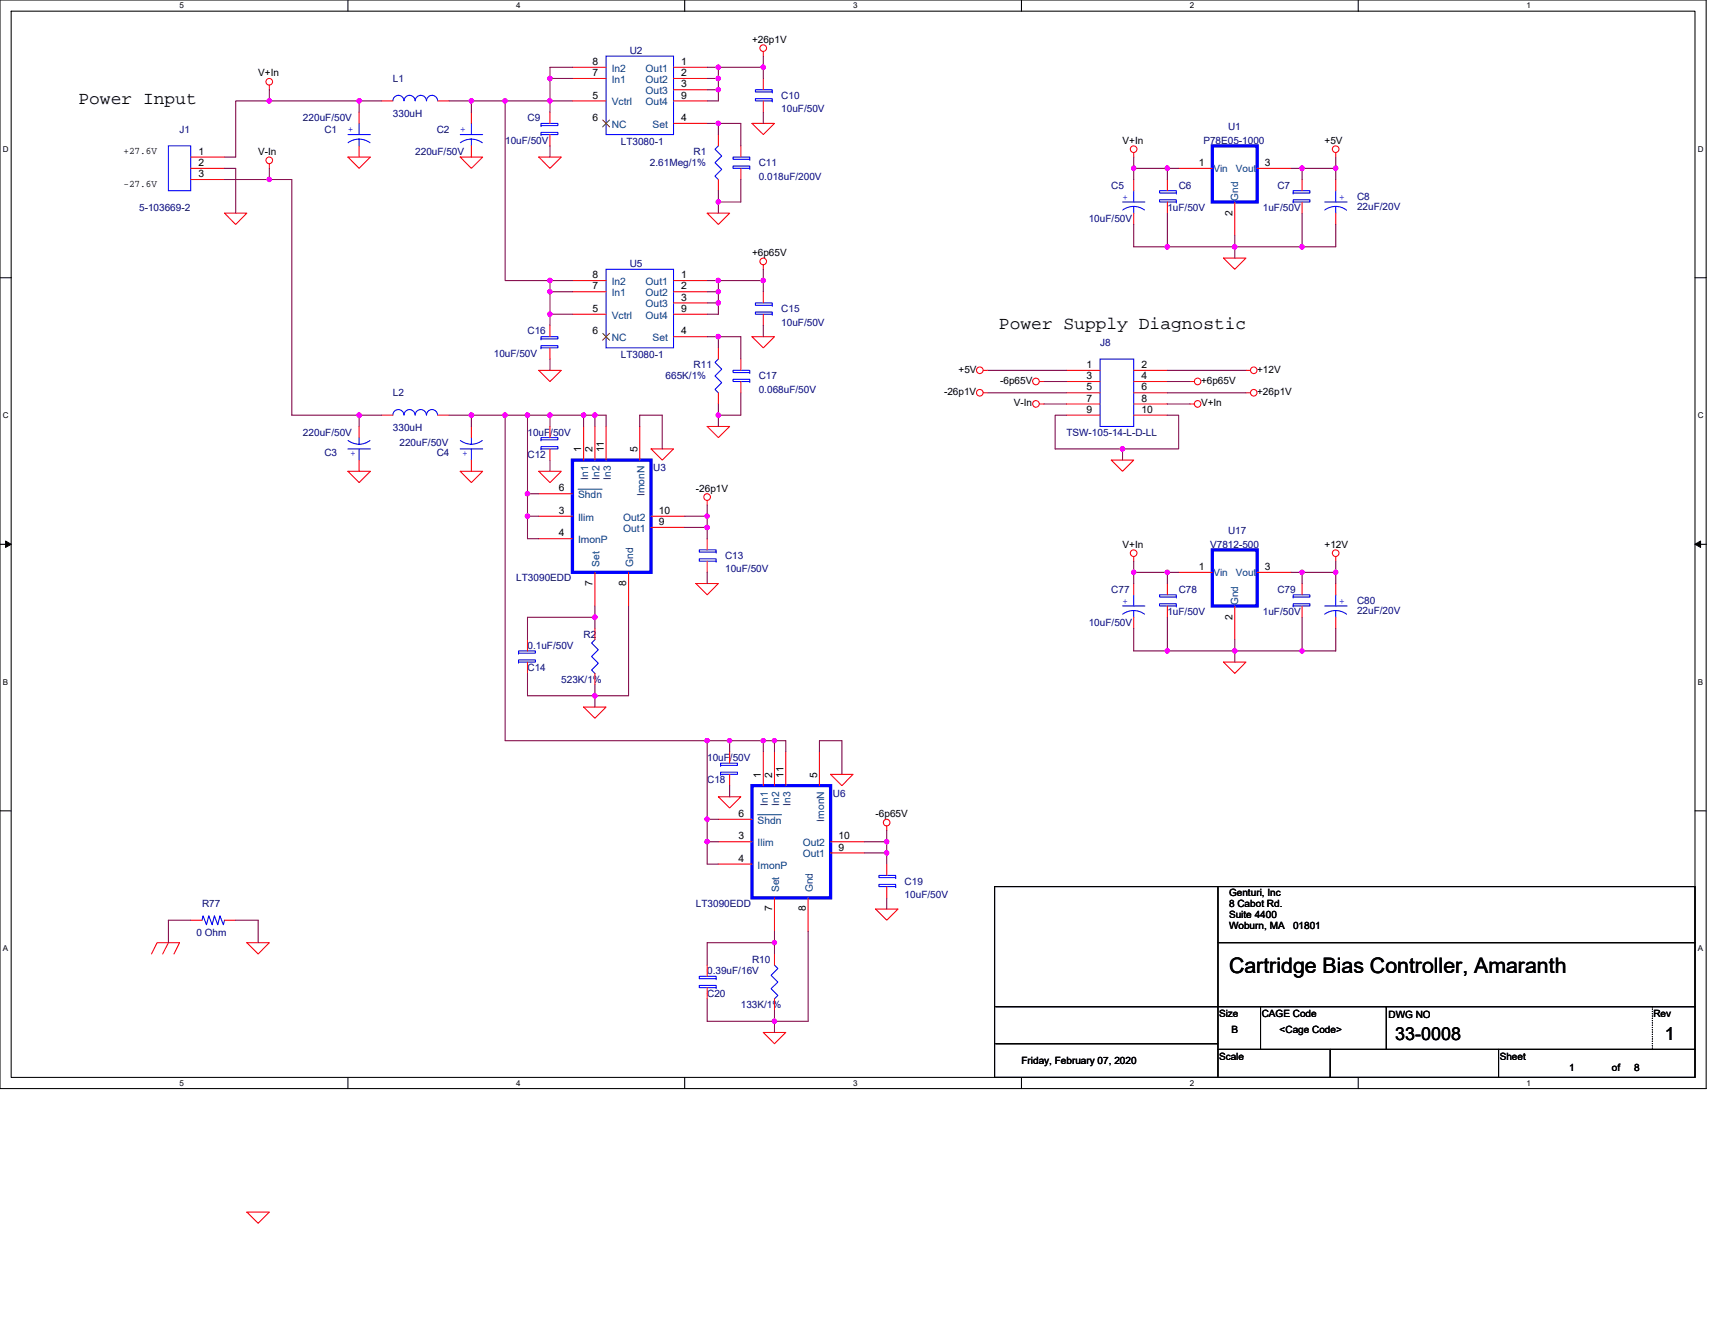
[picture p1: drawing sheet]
<svg xmlns="http://www.w3.org/2000/svg" width="279mm" height="216mm" viewBox="0 0 279 216" stroke-linecap="round" stroke-linejoin="round" font-family="sans-serif">
<path d="M0 0h278v177.4h-278zM1.8 1.8h274.3v173.8h-274.3z" fill="none" stroke="#000" stroke-width=".17"/>
<g fill="#fff">
<path d="M29.3 .2h.7v1.5h-.7z"/>
<path d="M29.3 175.7h.7v1.5h-.7z"/>
</g>
<path d="M56.7 0v1.8M56.7 175.6v1.8" fill="none" stroke="#000" stroke-width=".17"/>
<g fill="#fff">
<path d="M84.1 .2h.7v1.5h-.7z"/>
<path d="M84.1 175.7h.7v1.5h-.7z"/>
</g>
<path d="M111.5 0v1.8M111.5 175.6v1.8" fill="none" stroke="#000" stroke-width=".17"/>
<g fill="#fff">
<path d="M139 .2h.7v1.5h-.7z"/>
<path d="M139 175.7h.7v1.5h-.7z"/>
</g>
<path d="M166.4 0v1.8M166.4 175.6v1.8" fill="none" stroke="#000" stroke-width=".17"/>
<g fill="#fff">
<path d="M193.8 .2h.8v1.5h-.8z"/>
<path d="M193.8 175.7h.8v1.5h-.8z"/>
</g>
<path d="M221.3 0v1.8M221.3 175.6v1.8" fill="none" stroke="#000" stroke-width=".17"/>
<g fill="#fff">
<path d="M248.7 .2h.7v1.5h-.7z"/>
<path d="M248.7 175.7h.7v1.5h-.7z"/>
<path d="M.5 23.5h.9v1.5h-.9z"/>
<path d="M276.6 23.5h1v1.5h-1z"/>
<path d="M.5 67h.9v1.4h-.9z"/>
<path d="M276.6 67h1v1.4h-1z"/>
</g>
<path d="M0 45.3h1.8M276.1 45.3h1.9" fill="none" stroke="#000" stroke-width=".17"/>
<g fill="#fff">
<path d="M.5 110.4h.8v1.5h-.8z"/>
<path d="M276.6 110.4h.9v1.5h-.9z"/>
</g>
<path d="M0 88.7h1.8M276.1 88.7h1.9" fill="none" stroke="#000" stroke-width=".17"/>
<path d="M.9 88.2l.9 .5-.9 .5zM276.1 88.7l1-.5v1z" fill="#000" stroke="#000" stroke-width=".16"/>
<g fill="#fff">
<path d="M.5 153.8h.8v1.5h-.8z"/>
<path d="M276.6 153.8h.9v1.5h-.9z"/>
</g>
<path d="M0 132.1h1.8M276.1 132.1h1.9M162 144.5h114.1v31.1h-114.1zM198.4 153.6h77.7M198.4 144.5v31.1M162.2 170.1h36.2M162.2 164h113.9M198.4 171h77.7M205.4 164v7M216.7 171v4.6M225.8 164v7M244.1 171v4.6" fill="none" stroke="#000" stroke-width=".17"/>
<g fill="none" stroke="#f00" stroke-width=".17">
<path d="M43.9 13.9v.7M58.5 18.3v1.8M62.2 16.4h1.8M71.3 16.4h1.9M76.8 18.3v1.8M89.6 18.3v1.8M93.3 16.4h5.4M93.3 12.8h5.4M93.3 11h5.4M109.7 11h5.5M109.7 12.8h5.5M109.7 14.6h5.5"/>
<path d="M109.7 16.4h5.5M124.4 8.4v.7M124.4 16.4v1.9M124.4 12.8v1.8M31.1 25.6h5.5M31.1 27.4h5.5M31.1 29.3h5.5M36.6 34.7h3.6l-1.8 1.9zM43.9 26.7v.7M56.7 25.6h3.6l-1.8 1.8zM58.5 23.8v1.8M75 25.6h3.6l-1.8 1.8z"/>
<path d="M76.8 23.8v1.8M87.8 25.6h3.6l-1.8 1.8zM89.6 21.9v1.9M98.7 20.1h.1M109.7 20.1h5.5M115.2 34.7h3.7l-1.9 1.9zM117 21.9v1.9M117 29.3v1.8M120.7 27.4v1.9M120.7 23.8v1.8M122.5 20.1h3.7l-1.8 1.8zM184.7 24.9v.7"/>
<path d="M184.7 29.3v1.8M184.7 34.7v1.9M190.2 32.9v1.8M190.2 29.3v1.8M192 27.4h5.5M201.2 32.9v5.5M204.8 27.4h5.5M212.1 32.9v1.8M212.1 29.3v1.8M217.6 24.9v.7M217.6 29.3v1.8M217.6 34.7v1.9"/>
<path d="M89.6 56.7v1.8M89.6 53v1.9M93.3 51.2h5.4M93.3 47.5h5.4M93.3 45.7h5.4M98.7 54.9h.1M109.7 45.7h5.5M109.7 47.5h5.5M109.7 49.4h5.5M109.7 54.9h5.5M109.7 51.2h5.5M117 56.7v1.8"/>
<path d="M120.7 58.5v1.8M122.5 54.9h3.7l-1.8 1.8zM124.4 43.2v.7M124.4 51.2v1.8M124.4 47.5v1.9M199.3 42.1h3.7l-1.8 1.8zM56.7 76.8h3.6l-1.8 1.8zM58.5 75v1.8M58.5 69.5v1.8M62.2 67.6h1.8M71.3 67.6h1.9M75 76.8h3.6l-1.8 1.8z"/>
<path d="M76.8 75v1.8M76.8 69.5v1.8M87.8 60.3h3.6l-1.8 1.9zM87.8 76.8h3.6l-1.8 1.8zM89.6 73.2v1.8M89.6 69.5v1.8M95.1 69.5v5.5M96.9 69.5v5.5M98.7 69.5v5.5M104.2 69.5v5.5M106.1 73.2h3.6l-1.8 1.8zM115.2 69.5h3.7l-1.9 1.8z"/>
<path d="M117 64v1.8M120.7 62.2v1.8M160.2 64h.7M160.2 60.3h.7M169.3 65.8h.8M169.3 62.2h.8M173.7 60.3h5.5M173.7 62.2h5.5M173.7 64h5.5M173.7 65.8h5.5M173.7 67.6h5.5M181 75h3.7l-1.8 1.8z"/>
<path d="M184.7 60.3h5.5M184.7 62.2h5.5M184.7 64h5.5M184.7 65.8h5.5M184.7 67.6h5.5M193.8 65.8h.8M193.8 62.2h.8M203 64h.7M203 60.3h.7M87.8 84.1h5.5M87.8 87.8h5.5M87.8 80.5h5.5"/>
<path d="M96.9 93.3v5.4M102.4 93.3v5.4M106.1 85.9h5.4M106.1 84.1h5.4M113.4 95.1h3.6l-1.8 1.8zM115.2 81.6v.7M115.2 91.4v1.9M115.2 87.8v1.8M184.7 90.7v.7M184.7 95.1v1.8M190.2 98.7v1.9M190.2 95.1v1.8"/>
<path d="M192 93.3h5.5M201.2 98.7v5.5M204.8 93.3h5.5M212.1 98.7v1.9M212.1 95.1v1.8M217.6 90.7v.7M217.6 95.1v1.8M85.9 107.9v1.8M85.9 104.2v1.9M95.1 115.2h3.6l-1.8 1.8zM96.9 102.4v1.8M96.9 109.7v1.8"/>
<path d="M184.7 100.6v1.8M199.3 107.9h3.7l-1.8 1.8zM217.6 100.6v1.8M117 137.2h5.5M117 133.5h5.5M117 129.8h3.7l-1.8 1.9zM118.9 126.2v1.8M118.9 122.5v1.9M124.4 122.5v5.5M126.2 122.5v5.5M128 122.5v5.5M133.5 122.5v5.5"/>
<path d="M135.3 139h5.5M135.3 137.2h5.5M135.3 126.2h3.7l-1.8 1.8zM144.5 134.6v.7M24.7 155.4l.9-1.8h3.7l-1 1.8M27.4 153.6l-.9 1.8M31.1 149.9h1.8M36.6 149.9h1.8M40.2 153.6h3.7l-1.8 1.8zM115.2 157.3v1.8M117 140.8h5.5M126.2 155.4v1.9"/>
<path d="M126.2 146.3v5.5M131.7 146.3v5.5M142.6 148.1h3.7l-1.8 1.8zM144.5 144.5v1.8M144.5 140.8v1.8M115.2 160.9v1.9M124.4 168.2h3.6l-1.8 1.9zM126.2 162.8v1.8M40.2 197.5h3.7l-1.8 1.8z"/>
<circle cx="43.9" cy="13.3" r=".54"/>
<circle cx="124.3" cy="7.8" r=".54"/>
<circle cx="43.9" cy="26.1" r=".54"/>
<circle cx="184.7" cy="24.3" r=".54"/>
<circle cx="217.6" cy="24.3" r=".54"/>
<circle cx="124.3" cy="42.6" r=".54"/>
<circle cx="159.6" cy="60.3" r=".54"/>
<circle cx="159.6" cy="64" r=".54"/>
<circle cx="168.8" cy="65.8" r=".54"/>
<circle cx="168.8" cy="62.2" r=".54"/>
<circle cx="195.1" cy="62.2" r=".53"/>
<circle cx="195.1" cy="65.8" r=".53"/>
<circle cx="204.3" cy="60.3" r=".53"/>
<circle cx="204.3" cy="64" r=".53"/>
<circle cx="115.2" cy="81" r=".54"/>
<circle cx="184.7" cy="90.1" r=".54"/>
<circle cx="217.6" cy="90.1" r=".54"/>
<circle cx="144.4" cy="134" r=".54"/>
</g>
<path d="M269.2 164v7M269.2 171h.1" fill="none" stroke="#000" stroke-width=".17" stroke-dasharray="0 .3"/>
<g fill="none" stroke="#00f" stroke-width=".17">
<path d="M64 16.4a.9 .9 0 0 1 .9-.9 .9 .9 0 0 1 .9 .9 .91 .91 0 0 1 .9-.9 .91 .91 0 0 1 .9 .9M67.6 16.4a.91 .91 0 0 1 1-.9 .91 .91 0 0 1 .9 .9 .91 .91 0 0 1 .9-.9 .91 .91 0 0 1 .9 .9M98.7 9.1h11v12.8h-11zM123.1 16.1h2.7v.3h-2.7zM123.1 14.6h2.7v.4h-2.7zM124.4 14.6h.1M124.4 16.4h.1M125.8 16.4h.1M125.8 15h.1M27.4 23.8h3.7v7.3h-3.7zM56.7 21.9h3.6M58.5 22.7l-.8 .1-1 .5"/>
<path d="M58.5 22.7l.8 .1 1 .5M58.5 22.7v1.1M58.5 20.1v1.8M75 21.9h3.6M76.8 22.7l-.8 .1-1 .5M76.8 22.7l.7 .1 1.1 .5M76.8 22.7v1.1M76.8 20.1v1.8M88.1 21.6h2.8v.3h-2.8zM88.1 21.9h.1M88.1 20.1h2.8v.4h-2.8zM88.1 20.5h.1"/>
<path d="M89.6 20.1h.1M89.6 21.9h.1M117 23.8l-.5 .5 1.1 1.1-1.1 1.1 1.1 1.1-1.1 1.1 .5 .6M119.4 27.1h2.8v.3h-2.8zM119.4 25.6h2.8v.4h-2.8zM120.7 25.6h.1M120.7 27.4h.1M122.2 27.4h.1M122.2 26h.1M182.9 32.9h3.6M182.9 34.2a2.96 2.96 0 0 1 3.6 0M184.7 33.6v1.1"/>
<path d="M184.7 31.1v1.8M188.9 32.6h2.7v.3h-2.7zM188.9 31.1h2.7v.4h-2.7zM190.2 31.1h.1M190.2 32.9h.1M191.6 32.9h.1M191.6 31.5h.1M210.7 32.6h2.7v.3h-2.7zM210.7 32.9h.1M210.7 31.1h2.7v.4h-2.7zM210.7 31.5h.1M212.1 31.1h.1"/>
<path d="M212.1 32.9h.1M215.8 32.9h3.7M215.8 34.2a2.92 2.92 0 0 1 3.6 0M217.6 33.6v1.1M217.6 31.1v1.8M88.1 56.3h2.8v.4h-2.8zM88.1 56.7h.1M88.1 54.9h2.8v.3h-2.8zM88.1 55.2h.1M89.6 54.9h.1M89.6 56.7h.1M98.7 43.9h11v12.8h-11z"/>
<path d="M117 58.5l-.5 .6 1.1 1.1-1.1 1.1 1.1 1.1-1.1 1.1 .5 .5M123.1 50.8h2.7v.4h-2.7zM123.1 49.4h2.7v.3h-2.7zM124.4 49.4h.1M124.4 51.2h.1M125.8 51.2h.1M125.8 49.7h.1M179.2 58.5h5.5v11h-5.5zM56.7 73.2h3.6M56.7 71.8l.7 .4 1.1 .2 .8-.1 1-.5M58.5 71.3v1.1M58.5 73.2v1.8"/>
<path d="M64 67.6a.9 .9 0 0 1 .9-.9 .9 .9 0 0 1 .9 .9 .91 .91 0 0 1 .9-.9 .91 .91 0 0 1 .9 .9M67.6 67.6a.91 .91 0 0 1 1-.9 .91 .91 0 0 1 .9 .9 .91 .91 0 0 1 .9-.9 .91 .91 0 0 1 .9 .9M75 73.2h3.6M75 71.8l.7 .4 1.1 .2 .7-.1 1.1-.5M76.8 71.3v1.1M76.8 73.2v1.8M88.1 72.8h2.8v.4h-2.8zM88.1 73.2h.1M88.1 71.3h2.8v.4h-2.8zM88.1 71.7h.1M89.6 71.3h.1M89.6 73.2h.1"/>
<path d="M119.4 61.8h2.8v.4h-2.8zM119.4 60.3h2.8v.4h-2.8zM120.7 60.3h.1M120.7 62.2h.1M122.2 62.2h.1M122.2 60.7h.1M113.9 91.1h2.8v.3h-2.8zM113.9 89.6h2.8v.4h-2.8zM115.2 89.6h.1M115.2 91.4h.1M116.7 91.4h.1M116.7 90h.1"/>
<path d="M182.9 98.7h3.6M184.7 99.5v1.1M184.7 96.9v1.8M188.9 98.4h2.7v.3h-2.7zM188.9 96.9h2.7v.4h-2.7zM190.2 96.9h.1M190.2 98.7h.1M191.6 98.7h.1M191.6 97.3h.1M210.7 98.4h2.7v.3h-2.7zM210.7 98.7h.1M210.7 96.9h2.7v.4h-2.7z"/>
<path d="M210.7 97.3h.1M212.1 96.9h.1M212.1 98.7h.1M215.8 98.7h3.7M217.6 99.5v1.1M217.6 96.9v1.8M84.5 107.5h2.7v.4h-2.7zM84.5 107.9h.1M84.5 106.1h2.7v.3h-2.7zM84.5 106.4h.1M85.9 106.1h.1M85.9 107.9h.1"/>
<path d="M96.9 104.2l-.5 .6 1.1 1.1-1.1 1.1 1.1 1.1-1.1 1.1 .5 .5M186.5 100.1a2.96 2.96 0 0 0-3.6 0M215.8 100.1a2.96 2.96 0 0 1 3.6 0M117.4 125.8h2.7v.4h-2.7zM117.4 126.2h.1M117.4 124.4h2.7v.3h-2.7zM117.4 124.7h.1M118.9 124.4h.1M118.9 126.2h.1M32.9 149.9l.2-.7 .5 1.5 .4-1.5 .6 1.5 .3-1.5 .6 1.5 .3-1.5 .6 1.5 .2-.8M32.9 149.9h.1M36.6 149.9h.1"/>
<path d="M113.9 159.1h2.8v.4h-2.8zM115.2 159.1h.1M116.7 159.5h.1M126.2 157.3l.5 .5-1.1 1.1 1.1 1.1-1.1 1.1 1.1 1.1-.5 .6M143.2 144.1h2.7v.4h-2.7zM143.2 142.6h2.7v.4h-2.7zM144.5 142.6h.1M144.5 144.5h.1M145.9 144.5h.1M145.9 143h.1M113.9 160.6h2.8v.3h-2.8zM115.2 160.9h.1"/>
<path d="M116.7 160.9h.1"/>
</g>
<path d="M98.2 19.6l1.1 1.1M99.3 19.6l-1.1 1.1M98.2 54.3l1.1 1.1M99.3 54.3l-1.1 1.1" fill="none" stroke="#804000" stroke-width=".16"/>
<path d="M197.5 23.8h7.3v9.1h-7.3zM93.3 75h12.8v18.3h-12.8zM197.5 89.6h7.3v9.1h-7.3zM122.5 128h12.8v18.3h-12.8z" fill="none" stroke="#00f" stroke-width=".53"/>
<path d="M94.2 79.7h3.9M123.4 132.8h3.9" fill="none" stroke="#004080" stroke-width=".16"/>
<g fill="none" stroke="#800040" stroke-width=".17">
<path d="M43.9 16.4h-5.5v9.2h-1.8M43.9 14.6v1.8M43.9 16.4h14.6M58.5 16.4v1.9M58.5 16.4h3.7M73.2 16.4h3.6M76.8 16.4v1.9M76.8 16.4h5.5M82.3 16.4v29.3h7.3M82.3 16.4h7.3M89.6 12.8v3.6M89.6 16.4v1.9"/>
<path d="M89.6 16.4h3.7M89.6 12.8h3.7M93.3 11h-3.7v1.8M115.2 11h1.8M115.2 14.6h1.8M115.2 12.8h1.8M117 14.6v1.8h-1.8M117 11v1.8M117 12.8v1.8M117 11h7.4M124.4 11v1.8M124.4 18.3v1.8"/>
<path d="M124.4 9.1v1.9M36.6 27.4h1.8v7.3M36.6 29.3h7.3M43.9 27.4v1.9h3.6v38.3h11M89.6 23.8v1.8M115.2 20.1h1.8M117 20.1v1.8M117 31.1v1.8M117 32.9v1.8M117 20.1h3.7v3.7M120.7 29.3v3.6h-3.7M184.7 27.4h5.5"/>
<path d="M184.7 27.4v1.9M184.7 36.6v3.6h5.5M184.7 25.6v1.8M190.2 27.4h1.8M190.2 27.4v1.9M190.2 34.7v5.5M201.2 38.4v3.7M210.3 27.4h1.8M212.1 27.4h5.5M212.1 27.4v1.9M212.1 34.7v5.5M217.6 27.4v1.9"/>
<path d="M217.6 36.6v3.6h-5.5M217.6 25.6v1.8M89.6 45.7v1.8M89.6 51.2v1.8M89.6 45.7h3.7M89.6 47.5h3.7M89.6 51.2h3.7M89.6 47.5v3.7M89.6 58.5v1.8M115.2 45.7h1.8M115.2 47.5h1.8M115.2 49.4h1.8"/>
<path d="M115.2 54.9h1.8M117 45.7v1.8M117 47.5v1.9M117 49.4v1.8h-1.8M117 54.9v1.8M117 54.9h3.7v3.6M117 45.7h7.4M124.4 43.9v1.8M124.4 45.7v1.8M124.4 53v1.9M190.2 40.2h21.9M58.5 67.6v1.9"/>
<path d="M58.5 67.6h3.7M73.2 67.6h3.6M76.8 67.6h5.5M76.8 67.6v1.9M82.3 67.6h3.6M82.3 67.6v53.1h32.9M85.9 67.6h3.7M85.9 67.6v12.9M89.6 67.6h5.5M89.6 75v1.8M89.6 67.6v1.9M95.1 67.6v1.9"/>
<path d="M95.1 67.6h1.8M96.9 67.6h1.8v1.9M96.9 67.6v1.9M104.2 69.5v-1.9h3.7v5.6M117 65.8v1.8M117 67.6v1.9M120.7 64v3.6h-3.7M160.9 60.3h12.8M160.9 64h12.8M170.1 62.2h3.6M170.1 65.8h3.6M173.7 67.6h-1.8v5.6h11v1.8"/>
<path d="M190.2 67.6h1.8v5.6h-9.1M190.2 60.3h12.8M190.2 64h12.8M190.2 62.2h3.6M190.2 65.8h3.6M85.9 84.1v3.7h1.9M85.9 80.5h1.9M85.9 80.5v3.6M85.9 84.1h1.9M96.9 98.7v1.9M102.4 98.7v14.7h-5.5M111.5 84.1h3.7"/>
<path d="M111.5 85.9h3.7M115.2 84.1v1.8M115.2 85.9v1.9M115.2 82.3v1.8M115.2 93.3v1.8M184.7 93.3h5.5M184.7 91.4v1.9M184.7 93.3v1.8M190.2 93.3h1.8M190.2 93.3v1.8M210.3 93.3h1.8M212.1 93.3h5.5"/>
<path d="M212.1 93.3v1.8M217.6 91.4v1.9M217.6 93.3v1.8M85.9 109.7v3.7h11M96.9 100.6h-11v3.6M96.9 100.6v1.8M96.9 111.5v1.9M96.9 113.4v1.8M184.7 102.4v3.7h5.5M190.2 106.1h11M190.2 100.6v5.5M201.2 104.2v1.9"/>
<path d="M201.2 106.1v1.8M201.2 106.1h10.9M212.1 100.6v5.5M217.6 102.4v3.7h-5.5M115.2 120.7v12.8M115.2 137.2v3.6h1.8M115.2 137.2h1.8M115.2 120.7h3.7M115.2 133.5v3.7M115.2 133.5h1.8M118.9 120.7v1.8M118.9 120.7h5.5"/>
<path d="M118.9 128v1.8M124.4 120.7v1.8M124.4 120.7h1.8M126.2 120.7v1.8M126.2 120.7h1.8v1.8M133.5 122.5v-1.8h3.7v5.5M140.8 137.2h3.7M140.8 139h3.7M144.5 135.3v1.9M144.5 137.2v1.8M144.5 139v1.8M31.1 149.9h-3.7v3.7"/>
<path d="M38.4 149.9h3.7v3.7M126.2 153.6v1.8M126.2 151.8v1.8M126.2 153.6h-11v3.7M131.7 151.8v14.6h-5.5M144.5 146.3v1.8M115.2 162.8v3.6h11M126.2 164.6v1.8M126.2 166.4v1.8"/>
</g>
<g fill="#f0f" stroke="#f0f" stroke-width=".17">
<circle cx="58.5" cy="16.4" r=".36"/>
<circle cx="43.9" cy="29.2" r=".35"/>
<circle cx="58.5" cy="67.6" r=".36"/>
<circle cx="76.8" cy="67.6" r=".36"/>
<circle cx="184.7" cy="27.4" r=".36"/>
<circle cx="190.2" cy="27.4" r=".36"/>
<circle cx="190.2" cy="40.2" r=".36"/>
<circle cx="212.1" cy="40.2" r=".36"/>
<circle cx="201.1" cy="40.2" r=".36"/>
<circle cx="217.6" cy="27.4" r=".36"/>
<circle cx="212.1" cy="27.4" r=".36"/>
<circle cx="76.8" cy="16.4" r=".36"/>
<circle cx="89.6" cy="12.8" r=".36"/>
<circle cx="89.6" cy="16.4" r=".35"/>
<circle cx="117" cy="20.1" r=".35"/>
<circle cx="117" cy="32.9" r=".35"/>
<circle cx="117" cy="11" r=".35"/>
<circle cx="117" cy="14.6" r=".35"/>
<circle cx="117" cy="12.8" r=".36"/>
<circle cx="124.3" cy="11" r=".35"/>
<circle cx="85.9" cy="80.4" r=".36"/>
<circle cx="85.9" cy="67.6" r=".36"/>
<circle cx="96.9" cy="67.6" r=".36"/>
<circle cx="95.1" cy="67.6" r=".36"/>
<circle cx="85.9" cy="84.1" r=".36"/>
<circle cx="89.6" cy="67.6" r=".36"/>
<circle cx="115.2" cy="84.1" r=".35"/>
<circle cx="115.2" cy="85.9" r=".36"/>
<circle cx="96.9" cy="100.6" r=".36"/>
<circle cx="96.9" cy="113.4" r=".36"/>
<circle cx="89.6" cy="47.5" r=".35"/>
<circle cx="89.6" cy="45.7" r=".36"/>
<circle cx="117" cy="47.5" r=".35"/>
<circle cx="117" cy="45.7" r=".36"/>
<circle cx="124.3" cy="45.7" r=".36"/>
<circle cx="117" cy="49.4" r=".36"/>
<circle cx="89.6" cy="51.2" r=".35"/>
<circle cx="117" cy="54.8" r=".36"/>
<circle cx="117" cy="67.6" r=".36"/>
<circle cx="82.3" cy="16.4" r=".36"/>
<circle cx="115.2" cy="120.7" r=".35"/>
<circle cx="118.9" cy="120.7" r=".36"/>
<circle cx="126.2" cy="120.7" r=".35"/>
<circle cx="124.3" cy="120.7" r=".35"/>
<circle cx="115.2" cy="137.1" r=".36"/>
<circle cx="115.2" cy="133.5" r=".35"/>
<circle cx="144.4" cy="137.1" r=".36"/>
<circle cx="144.4" cy="139" r=".35"/>
<circle cx="126.2" cy="153.6" r=".35"/>
<circle cx="126.2" cy="166.4" r=".35"/>
<circle cx="82.3" cy="67.6" r=".36"/>
<circle cx="43.9" cy="16.4" r=".35"/>
<circle cx="184.7" cy="93.2" r=".35"/>
<circle cx="190.2" cy="93.2" r=".35"/>
<circle cx="217.6" cy="93.2" r=".35"/>
<circle cx="212.1" cy="93.2" r=".35"/>
<circle cx="190.2" cy="106.1" r=".35"/>
<circle cx="212.1" cy="106.1" r=".35"/>
<circle cx="201.2" cy="106.1" r=".36"/>
<circle cx="182.9" cy="73.1" r=".36"/>
</g>
<text font-size="3.5" x="200.2" y="158.6">Cartridge Bias Controller, Amaranth</text>
<g font-size="2.9">
<text x="12.8" y="17">Power Input</text>
<text x="162.8" y="53.5">Power Supply Diagnostic</text>
<text x="227.3" y="169.4">33-0008</text>
<text x="271.2" y="169.4">1</text>
</g>
<g font-size="1.7">
<text x="96.5" y="10.6">8</text>
<text x="111" y="10.6">1</text>
<text x="96.5" y="16.1">5</text>
<text x="96.5" y="12.4">7</text>
<text x="111" y="12.4">2</text>
<text x="111" y="14.2">3</text>
<text x="111" y="16.1">9</text>
<text x="96.5" y="19.7">6</text>
<text x="111" y="19.7">4</text>
<text x="32.3" y="25.2">1</text>
<text x="32.3" y="27.1">2</text>
<text x="32.3" y="28.9">3</text>
<text x="195.3" y="27.1">1</text>
<text x="206.1" y="27.1">3</text>
<text x="200.8" y="35.1" transform="rotate(-90 200.8 35.1)">2</text>
<text x="96.5" y="47.2">7</text>
<text x="96.5" y="45.3">8</text>
<text x="111" y="45.3">1</text>
<text x="111" y="47.2">2</text>
<text x="96.5" y="50.8">5</text>
<text x="111" y="49">3</text>
<text x="111" y="50.8">9</text>
<text x="96.5" y="54.5">6</text>
<text x="111" y="54.5">4</text>
<text x="177" y="60">1</text>
<text x="186" y="60">2</text>
<text x="177" y="61.8">3</text>
<text x="177" y="63.6">5</text>
<text x="177" y="65.4">7</text>
<text x="186" y="61.8">4</text>
<text x="186" y="63.6">6</text>
<text x="186" y="65.4">8</text>
<text x="177" y="67.3">9</text>
<text x="186" y="67.3">10</text>
<text x="94.7" y="73.7" transform="rotate(-90 94.7 73.7)">1</text>
<text x="96.5" y="73.7" transform="rotate(-90 96.5 73.7)">2</text>
<text x="98.4" y="73.7" transform="rotate(-90 98.4 73.7)">11</text>
<text x="103.8" y="73.7" transform="rotate(-90 103.8 73.7)">5</text>
<text x="91.1" y="83.7">3</text>
<text x="91.1" y="80.1">6</text>
<text x="107.3" y="83.7">10</text>
<text x="91.1" y="87.4">4</text>
<text x="107.3" y="85.6">9</text>
<text x="96.5" y="95.5" transform="rotate(-90 96.5 95.5)">7</text>
<text x="102" y="95.5" transform="rotate(-90 102 95.5)">8</text>
<text x="195.3" y="92.9">1</text>
<text x="206.1" y="92.9">3</text>
<text x="200.8" y="100.9" transform="rotate(-90 200.8 100.9)">2</text>
<text x="124" y="126.7" transform="rotate(-90 124 126.7)">1</text>
<text x="125.8" y="126.7" transform="rotate(-90 125.8 126.7)">2</text>
<text x="127.6" y="126.7" transform="rotate(-90 127.6 126.7)">11</text>
<text x="133.1" y="126.7" transform="rotate(-90 133.1 126.7)">5</text>
<text x="120.3" y="136.8">3</text>
<text x="120.3" y="133.1">6</text>
<text x="136.6" y="136.8">10</text>
<text x="120.3" y="140.4">4</text>
<text x="136.6" y="138.6">9</text>
<text x="125.8" y="148.5" transform="rotate(-90 125.8 148.5)">7</text>
<text x="131.3" y="148.5" transform="rotate(-90 131.3 148.5)">8</text>
</g>
<g font-size="1.7" fill="#004080">
<text x="99.7" y="11.7">In2</text>
<text x="105.2" y="11.7">Out1</text>
<text x="99.7" y="17.2">Vctrl</text>
<text x="99.7" y="13.5">In1</text>
<text x="105.2" y="13.5">Out2</text>
<text x="105.2" y="15.4">Out3</text>
<text x="105.2" y="17.2">Out4</text>
<text x="99.7" y="20.8">NC</text>
<text x="106.3" y="20.8">Set</text>
<text x="99.7" y="46.5">In2</text>
<text x="105.2" y="46.5">Out1</text>
<text x="99.7" y="51.9">Vctrl</text>
<text x="99.7" y="48.3">In1</text>
<text x="105.2" y="48.3">Out2</text>
<text x="105.2" y="50.1">Out3</text>
<text x="105.2" y="51.9">Out4</text>
<text x="99.7" y="55.6">NC</text>
<text x="106.3" y="55.6">Set</text>
<text x="94.2" y="81.2">Shdn</text>
<text x="95.8" y="78.2" transform="rotate(-90 95.8 78.2)">In1</text>
<text x="97.7" y="78.2" transform="rotate(-90 97.7 78.2)">In2</text>
<text x="99.5" y="78.2" transform="rotate(-90 99.5 78.2)">In3</text>
<text x="105" y="80.8" transform="rotate(-90 105 80.8)">ImonN</text>
<text x="94.2" y="84.9">Ilim</text>
<text x="94.2" y="88.5">ImonP</text>
<text x="101.5" y="86.7">Out1</text>
<text x="101.5" y="84.9">Out2</text>
<text x="97.7" y="92.4" transform="rotate(-90 97.7 92.4)">Set</text>
<text x="103.2" y="92.4" transform="rotate(-90 103.2 92.4)">Gnd</text>
<text x="125.1" y="131.3" transform="rotate(-90 125.1 131.3)">In1</text>
<text x="126.9" y="131.3" transform="rotate(-90 126.9 131.3)">In2</text>
<text x="128.8" y="131.3" transform="rotate(-90 128.8 131.3)">In3</text>
<text x="123.4" y="137.9">Ilim</text>
<text x="123.4" y="134.2">Shdn</text>
<text x="130.8" y="137.9">Out2</text>
<text x="134.3" y="133.9" transform="rotate(-90 134.3 133.9)">ImonN</text>
<text x="123.4" y="141.5">ImonP</text>
<text x="130.8" y="139.7">Out1</text>
<text x="126.9" y="145.4" transform="rotate(-90 126.9 145.4)">Set</text>
<text x="132.4" y="145.4" transform="rotate(-90 132.4 145.4)">Gnd</text>
</g>
<g font-size="1.6" fill="#000080">
<text x="102.6" y="8.8">U2</text>
<text x="64" y="13.4">L1</text>
<text x="127.3" y="16.1">C10</text>
<text x="29.3" y="21.6">J1</text>
<text x="49.4" y="19.8">220uF/50V</text>
<text x="52.9" y="21.6">C1</text>
<text x="64" y="19">330uH</text>
<text x="71.1" y="21.6">C2</text>
<text x="82.3" y="23.4">10uF/50V</text>
<text x="85.9" y="19.8">C9</text>
<text x="101.1" y="23.6">LT3080-1</text>
<text x="127.3" y="18.3">10uF/50V</text>
<text x="196" y="23.4">P78E05-1000</text>
<text x="200.1" y="21.2">U1</text>
<text x="67.6" y="25.3">220uF/50V</text>
<text x="105.9" y="27.1">2.61Meg/1%</text>
<text x="113" y="25.3">R1</text>
<text x="123.6" y="27.1">C11</text>
<text x="123.6" y="29.3">0.018uF/200V</text>
<text x="22.7" y="34.4">5-103669-2</text>
<text x="181" y="30.7">C5</text>
<text x="190.2" y="34.4">1uF/50V</text>
<text x="192" y="30.7">C6</text>
<text x="205.7" y="34.4">1uF/50V</text>
<text x="208.1" y="30.7">C7</text>
<text x="221.1" y="32.6">C8</text>
<text x="221.1" y="34.2">22uF/20V</text>
<text x="177.4" y="36.2">10uF/50V</text>
<text x="102.6" y="43.5">U5</text>
<text x="127.3" y="50.8">C15</text>
<text x="127.3" y="53">10uF/50V</text>
<text x="80.5" y="58.2">10uF/50V</text>
<text x="85.9" y="54.5">C16</text>
<text x="101.1" y="58.4">LT3080-1</text>
<text x="113" y="60">R11</text>
<text x="179.2" y="56.3">J8</text>
<text x="64" y="64.6">L2</text>
<text x="108.4" y="61.8">665K/1%</text>
<text x="123.6" y="61.8">C17</text>
<text x="123.6" y="64">0.068uF/50V</text>
<text x="49.4" y="71">220uF/50V</text>
<text x="64" y="70.2">330uH</text>
<text x="85.9" y="71">10uF/50V</text>
<text x="173.7" y="71">TSW-105-14-L-D-LL</text>
<text x="52.9" y="74.3">C3</text>
<text x="65.1" y="72.6">220uF/50V</text>
<text x="71.1" y="74.3">C4</text>
<text x="85.9" y="74.6">C12</text>
<text x="106.4" y="76.8">U3</text>
<text x="197.1" y="89.3">V7812-500</text>
<text x="200.1" y="87.1">U17</text>
<text x="84.1" y="94.7">LT3090EDD</text>
<text x="118.1" y="91.1">C13</text>
<text x="118.1" y="93.3">10uF/50V</text>
<text x="181" y="96.6">C77</text>
<text x="190.2" y="100.2">1uF/50V</text>
<text x="192" y="96.6">C78</text>
<text x="205.7" y="100.2">1uF/50V</text>
<text x="208.1" y="96.6">C79</text>
<text x="221.1" y="98.4">C80</text>
<text x="221.1" y="100.1">22uF/20V</text>
<text x="85.9" y="105.7">0.1uF/50V</text>
<text x="95.1" y="103.9">R2</text>
<text x="177.4" y="102.1">10uF/50V</text>
<text x="85.9" y="109.4">C14</text>
<text x="91.4" y="111.2">523K/1%</text>
<text x="115.2" y="124">10uF/50V</text>
<text x="115.2" y="127.7">C18</text>
<text x="135.7" y="129.9">U6</text>
<text x="32.9" y="147.8">R77</text>
<text x="113.4" y="147.8">LT3090EDD</text>
<text x="147.4" y="144.1">C19</text>
<text x="147.4" y="146.3">10uF/50V</text>
<text x="32" y="152.5">0 Ohm</text>
<text x="115.2" y="158.7">0.39uF/16V</text>
<text x="122.5" y="156.9">R10</text>
<text x="115.2" y="162.4">C20</text>
<text x="120.7" y="164.2">133K/1%</text>
</g>
<g font-size="1.6">
<text x="122.5" y="7">+26p1V</text>
<text x="42.1" y="12.4">V+In</text>
<text x="182.9" y="23.4">V+In</text>
<text x="215.8" y="23.4">+5V</text>
<text x="20.1" y="25">+27.6V</text>
<text x="42.1" y="25.3">V-In</text>
<text x="20.1" y="30.5">-27.6V</text>
<text x="122.5" y="41.7">+6p65V</text>
<text x="153.8" y="64.4">-26p1V</text>
<text x="156.2" y="60.7">+5V</text>
<text x="162.9" y="62.5">-6p65V</text>
<text x="195.7" y="62.5">+6p65V</text>
<text x="204.8" y="64.4">+26p1V</text>
<text x="204.8" y="60.7">+12V</text>
<text x="165.1" y="66.2">V-In</text>
<text x="195.7" y="66.2">V+In</text>
<text x="113.4" y="80.1">-26p1V</text>
<text x="182.9" y="89.3">V+In</text>
<text x="215.8" y="89.3">+12V</text>
<text x="142.6" y="133.1">-6p65V</text>
<text x="200.2" y="145.9">Genturi, Inc</text>
<text x="200.2" y="147.8">8 Cabot Rd.</text>
<text x="200.2" y="149.6">Suite 4400</text>
<text x="200.2" y="151.4">Woburn, MA</text>
<text x="210.7" y="151.4">01801</text>
<text x="198.6" y="165.7">Size</text>
<text x="205.5" y="165.7">CAGE Code</text>
<text x="226.2" y="165.9">DWG NO</text>
<text x="269.4" y="165.7">Rev</text>
<text x="166.4" y="173.4">Friday, February 07, 2020</text>
<text x="198.6" y="172.7">Scale</text>
<text x="200.6" y="168.3">B</text>
<text x="208.5" y="168.3">&lt;Cage Code&gt;</text>
<text x="244.3" y="172.7">Sheet</text>
<text x="255.7" y="174.5">1</text>
<text x="262.6" y="174.5">of</text>
<text x="266.3" y="174.5">8</text>
</g>
<g font-size="1.6" fill="#00f">
<text x="56.7" y="21.6">+</text>
<text x="75" y="21.6">+</text>
<text x="182.9" y="32.5">+</text>
<text x="218.2" y="32.5">+</text>
<text x="58" y="73.4" transform="rotate(180 58 73.4)">+</text>
<text x="76.2" y="73.4" transform="rotate(180 76.2 73.4)">+</text>
<text x="182.9" y="98.4">+</text>
<text x="218.2" y="98.4">+</text>
</g>
<g font-size="1.6" fill="#004080">
<text x="197.7" y="28">Vin</text>
<text x="201.3" y="28">Vout</text>
<text x="201.7" y="32.7" transform="rotate(-90 201.7 32.7)">Gnd</text>
<text x="197.7" y="93.8">Vin</text>
<text x="201.3" y="93.8">Vout</text>
<text x="201.7" y="98.6" transform="rotate(-90 201.7 98.6)">Gnd</text>
</g>
<g font-size="1.3">
<text x="29.3" y="1.4">5</text>
<text x="84.1" y="1.4">4</text>
<text x="139" y="1.4">3</text>
<text x="193.8" y="1.4">2</text>
<text x="248.7" y="1.4">1</text>
<text x=".5" y="24.7">D</text>
<text x="276.6" y="24.7">D</text>
<text x=".5" y="68.2">C</text>
<text x="276.6" y="68.2">C</text>
<text x=".5" y="111.6">B</text>
<text x="276.6" y="111.6">B</text>
<text x=".5" y="155">A</text>
<text x="276.6" y="155">A</text>
<text x="29.3" y="176.9">5</text>
<text x="84.1" y="176.9">4</text>
<text x="139" y="176.9">3</text>
<text x="193.8" y="176.9">2</text>
<text x="248.7" y="176.9">1</text>
</g>
</svg>
